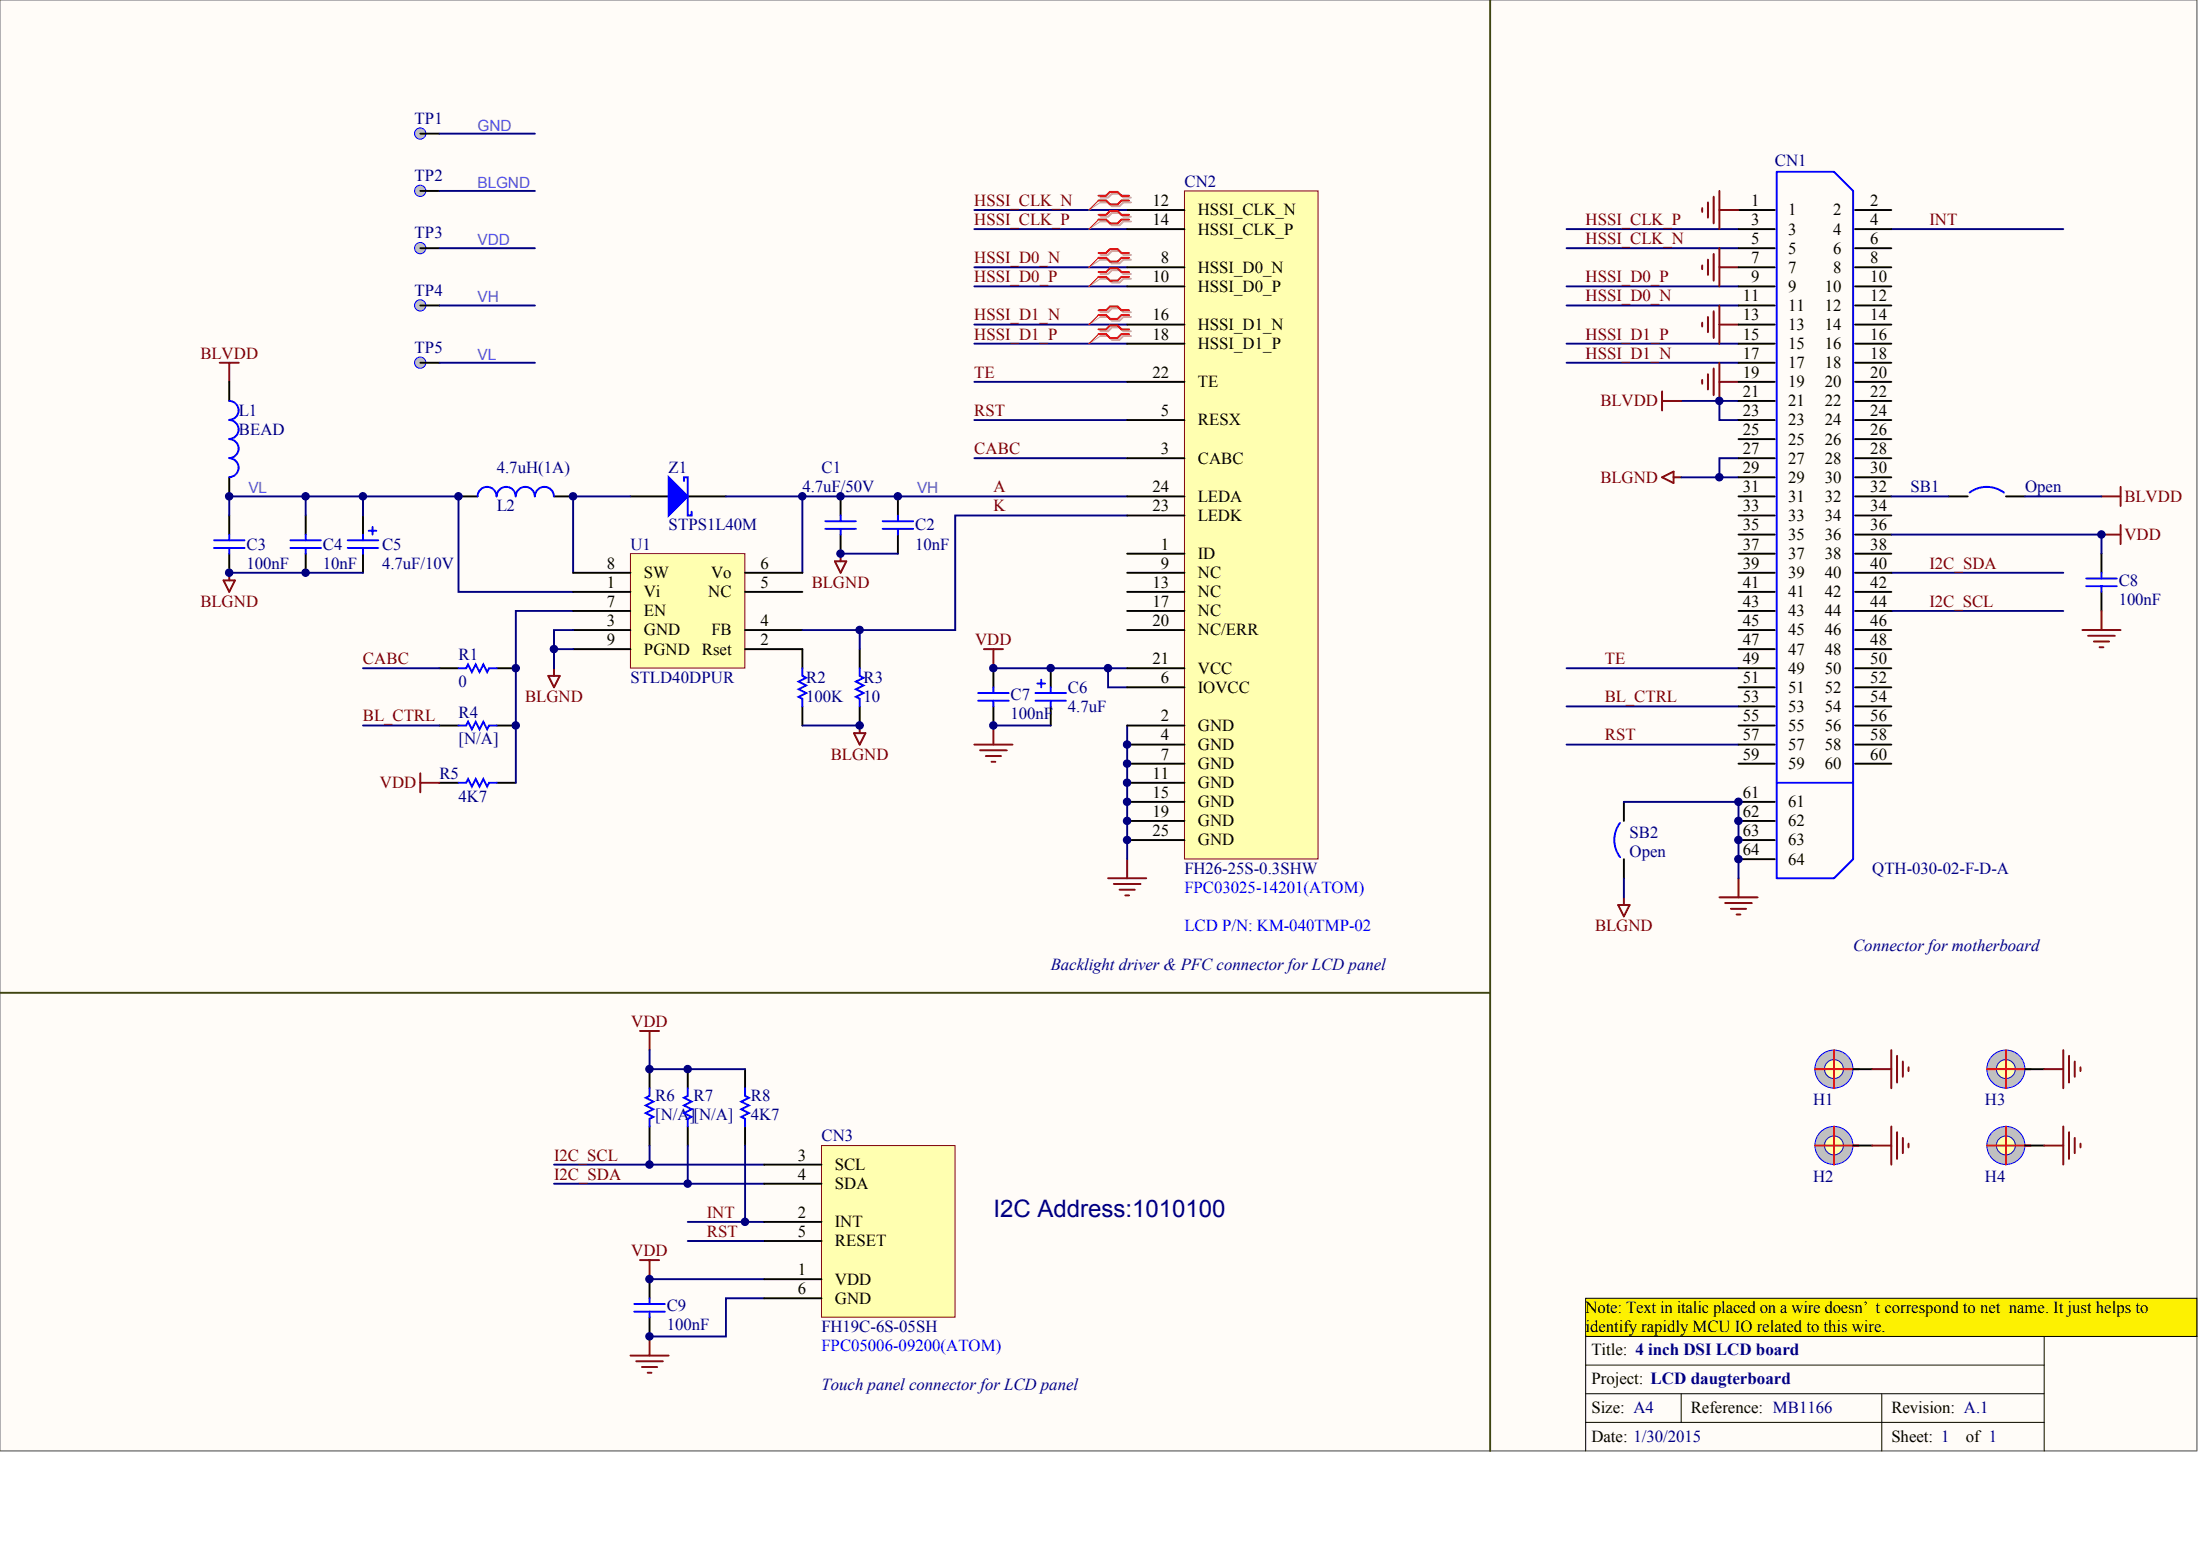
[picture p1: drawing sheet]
<svg xmlns="http://www.w3.org/2000/svg" width="840mm" height="594mm" viewBox="0 0 840 594" stroke-linecap="round" stroke-linejoin="round" font-family="sans-serif">
<path d="M0 0h838.4v553.6h-838.4z" fill="#fffcf8" stroke="#696969" stroke-width=".38"/>
<path d="M780.1 509.9v43.7M838.5 509.9h-233.3v43.7M605.2 520.9h174.9M605.2 531.8h174.9M641.6 531.8v10.9M718.2 531.8v21.8M605.2 542.7h174.9" fill="none" stroke="#000" stroke-width=".38"/>
<path d="M568.7 0v553.6M0 378.8h568.7" fill="none" stroke="#3f4511" stroke-width=".73"/>
<g fill="none" stroke="#000080" stroke-width=".73">
<path d="M597.9 94.7h65.6M597.9 87.4h65.6M721.8 87.4h65.6M597.9 109.3h65.6M597.9 116.6h65.6M597.9 131.1h65.6M597.9 138.4h65.6M641.6 153h21.9M138.5 196.7v-7.3h36.5v36.4h43.7M240.6 189.4h-21.9v29.1M277.1 189.4h29.1v29.1M721.8 218.5h65.6"/>
<path d="M218.7 233.1h-21.8v65.6M721.8 233.1h65.6M379.1 255h51.1M597.9 255h65.6M138.5 276.8h29.2M306.2 276.8h21.9M379.1 276.8h21.9M597.9 269.5h65.6M597.9 284.1h65.6"/>
</g>
<g fill="none" stroke="#800000" stroke-width=".73">
<path d="M83.8 138.4h7.3M87.5 138.4v7.3M87.5 218.5v3M318.6 214.2h4.4l-2.2 4.3zM320.8 211.3v2.9M802 204h7.3M809.3 200.3v7.3M85.3 221.5h4.4l-2.2 4.3zM209.3 257.9h4.3l-2.2 4.4zM211.4 255v2.9M375.5 247.7h7.3M379.1 247.7v7.3"/>
<path d="M325.9 279.7h4.4l-2.2 4.4zM328.1 276.8v2.9M379.1 276.8v7.3M371.8 284.1h14.6M374 286.3h10.2M376.2 288.5h5.9M378.4 290.7h1.5M663.5 335.1v7.3M656.2 342.4h14.6M658.4 344.6h10.2M660.6 346.8h5.8M662.8 348.9h1.4"/>
</g>
<g fill="none" stroke="#000" stroke-width=".73">
<path d="M138.5 196.7v7.3M175 189.4h7.3M211.4 189.4h7.3M240.6 189.4h14.6M262.5 189.4h14.6M320.8 189.4v7.3M138.5 211.3v7.2M320.8 204v7.3M306.2 247.7v7.3M328.1 247.7v7.3M379.1 255v7.3M401 255v7.3"/>
<path d="M167.7 276.8h7.3M189.6 276.8h7.3M306.2 269.5v7.3M328.1 269.5v7.3M379.1 269.5v7.3M401 269.5v7.3M167.7 298.7h7.3M189.6 298.7h7.3"/>
</g>
<g fill="none" stroke="#00f" stroke-width=".73">
<path d="M189.5 189.4a3.6 3.6 0 0 0-3.6-3.6 3.6 3.6 0 0 0-3.6 3.6M204.1 189.4a3.6 3.6 0 0 0-3.7-3.6 3.6 3.6 0 0 0-3.6 3.6 3.6 3.6 0 0 0-3.6-3.6 3.6 3.6 0 0 0-3.6 3.6M211.4 189.4a3.6 3.6 0 0 0-3.6-3.6 3.6 3.6 0 0 0-3.7 3.6M261 183.6v-1.5h1.5v14.6h1.4v-1.5M315 198.9h11.6M320.8 196.7v2.2M132.7 206.2h11.7M132.7 209.1h11.7M138.5 204v2.2M138.5 209.1v2.2M140.7 202.5h2.9M142.2 201.1v2.9"/>
<path d="M315 201.8h11.6M320.8 201.8v2.2M306.2 255v2.9l1.5 .7-2.9 1.5 2.9 1.4-2.9 1.5 2.9 1.4-2.9 1.5 1.4 .7v2.9M328.1 255v2.9l1.5 .7-3 1.5 3 1.4-3 1.5 3 1.4-3 1.5 1.5 .7v2.9M397.4 259.3v3M175 276.8h2.9l.7-1.4 1.5 2.9 1.4-2.9 1.5 2.9 1.5-2.9 1.4 2.9 .8-1.5h2.9M373.3 264.4h11.7M373.3 267.4h11.7M379.1 262.3v2.1M379.1 267.4v2.1M395.2 264.4h11.6M395.2 267.4h11.6"/>
<path d="M395.9 260.8h2.9M401 262.3v2.1M401 267.4v2.1M175 298.7h2.9l.7-1.5 1.5 2.9 1.4-2.9 1.5 2.9 1.5-2.9 1.4 2.9 .8-1.4h2.9"/>
</g>
<path d="M255.2 182.1l7.3 7.3-7.3 7.3z" fill="#00f" stroke="#00f" stroke-width=".73"/>
<path d="M240.6 211.3h43.7v43.6h-43.7z" fill="#ffffb0" stroke="#800000" stroke-width=".38"/>
<g fill="none" stroke="#000" stroke-width=".73">
<path d="M87.5 145.7v7.3M87.5 182.1v7.3M87.5 196.7v7.3M116.7 196.7v7.3M342.7 189.4v7.3M87.5 211.3v7.2M116.7 211.3v7.2M218.7 218.5h21.9M284.4 218.5h21.8M342.7 204v7.3M218.7 225.8h21.9M218.7 233.1h21.9"/>
<path d="M284.4 225.8h21.8M218.7 247.7h21.9M218.7 240.4h21.9M284.4 247.7h21.8M284.4 240.4h21.8"/>
</g>
<path d="M116.7 189.4v7.3M138.5 189.4h-51v7.3M306.2 189.4h124M430.2 196.7h-65.6v43.7h-58.4M87.5 218.5h51M320.8 211.3h21.9M211.4 247.7h7.3M218.7 240.4h-7.3v14.6M328.1 240.4v7.3M430.2 276.8v51" fill="none" stroke="#000080" stroke-width=".73"/>
<g fill="none" stroke="#00f" stroke-width=".73">
<path d="M87.5 153a3.6 3.6 0 0 1 3.6 3.6 3.6 3.6 0 0 1-3.6 3.6M87.5 160.3a3.6 3.6 0 0 1 3.6 3.6 3.6 3.6 0 0 1-3.6 3.6M87.5 167.6a3.6 3.6 0 0 1 3.6 3.6 3.6 3.6 0 0 1-3.6 3.6 3.6 3.6 0 0 1 3.6 3.6 3.6 3.6 0 0 1-3.6 3.6M336.8 198.9h11.7M342.7 196.7v2.2M81.7 206.2h11.6M81.7 209.1h11.6M87.5 204v2.2M87.5 209.1v2.2M110.8 206.2h11.7M110.8 209.1h11.7M116.7 204v2.2"/>
<path d="M116.7 209.1v2.2M336.8 201.8h11.7M342.7 201.8v2.2"/>
</g>
<path d="M634.3 149.3v7.3M634.3 153h7.3M634.3 182.1l4.4-2.2v4.4zM638.7 182.1h2.9M422.9 335.1h14.6M425.1 337.3h10.2M427.3 339.5h5.8M430.2 327.8v7.3M429.4 341.7h1.5" fill="none" stroke="#800000" stroke-width=".73"/>
<circle cx="160.4" cy="51" r="2.15" fill="#c0c0c0" stroke="#00f" stroke-width=".38"/>
<path d="M160.4 51h7.3" fill="none" stroke="#000" stroke-width=".73"/>
<circle cx="160.4" cy="72.8" r="2.15" fill="#c0c0c0" stroke="#00f" stroke-width=".38"/>
<path d="M160.4 72.9h7.3" fill="none" stroke="#000" stroke-width=".73"/>
<circle cx="160.4" cy="94.7" r="2.15" fill="#c0c0c0" stroke="#00f" stroke-width=".38"/>
<path d="M160.4 94.7h7.3" fill="none" stroke="#000" stroke-width=".73"/>
<circle cx="160.4" cy="116.5" r="2.15" fill="#c0c0c0" stroke="#00f" stroke-width=".38"/>
<path d="M160.4 116.6h7.3" fill="none" stroke="#000" stroke-width=".73"/>
<circle cx="160.4" cy="138.4" r="2.15" fill="#c0c0c0" stroke="#00f" stroke-width=".38"/>
<path d="M160.4 138.4h7.3" fill="none" stroke="#000" stroke-width=".73"/>
<path d="M167.7 51h36.4M167.7 72.9h36.4M167.7 94.7h36.4M167.7 116.6h36.4M167.7 138.4h36.4" fill="none" stroke="#000080" stroke-width=".73"/>
<path d="M605.2 495.4h233.2v14.5h-233.2z" fill="#fdf101" stroke="#000" stroke-width=".38"/>
<circle cx="765.5" cy="407.9" r="7.3" fill="#c0c0c0" stroke="#00f" stroke-width=".38"/>
<circle cx="765.5" cy="407.9" r="3.6" fill="#ffffb0" stroke="#0000bf" stroke-width=".38"/>
<path d="M758.3 407.9h16.7M765.6 400.7v14.5" fill="none" stroke="#f00" stroke-width=".73"/>
<path d="M772.8 407.9h7.3" fill="none" stroke="#000" stroke-width=".73"/>
<circle cx="765.5" cy="437" r="7.3" fill="#c0c0c0" stroke="#00f" stroke-width=".38"/>
<circle cx="765.5" cy="437" r="3.6" fill="#ffffb0" stroke="#0000bf" stroke-width=".38"/>
<g fill="none" stroke="#f00" stroke-width=".73">
<path d="M419.2 74.7h3l1.4-1.5h2.9l1.5 1.5h2.9M419.2 76.5h3l1.4 1.5h2.9l1.5-1.5h2.9M419.2 82h3l1.4-1.5h2.9l1.5 1.5h2.9M419.2 83.8h3l1.4 1.4h2.9l1.5-1.4h2.9M419.2 96.5h3l1.4-1.4h2.9l1.5 1.4h2.9M419.2 98.3h3l1.4 1.5h2.9l1.5-1.5h2.9M419.2 103.8h3l1.4-1.4h2.9l1.5 1.4h2.9M419.2 105.6h3l1.4 1.5h2.9l1.5-1.5h2.9M419.2 118.4h3l1.4-1.5h2.9l1.5 1.5h2.9M419.2 120.2h3l1.4 1.5h2.9l1.5-1.5h2.9M419.2 125.7h3l1.4-1.5h2.9l1.5 1.5h2.9M419.2 127.5h3l1.4 1.4h2.9l1.5-1.4h2.9"/>
<path d="M758.3 437.1h16.7M765.6 429.8v14.6"/>
</g>
<g fill="none" stroke="#000" stroke-width=".73">
<path d="M802 211.3v7.2M802 225.8v7.3M167.7 255h7.3M189.6 255h7.3M247.9 407.9v7.3M262.5 407.9v7.3M284.4 407.9v7.3M247.9 429.8v7.3M262.5 429.8v7.3M284.4 429.8v7.3M772.8 437.1h7.3M247.9 488.1v7.3"/>
<path d="M247.9 502.6v7.3"/>
</g>
<g fill="none" stroke="#800000" stroke-width=".73">
<path d="M651.8 99.1v5.8M654 96.9v10.2M656.2 94.7v14.6M649.6 101.3v1.4M654 118.7v10.2M656.2 116.6v14.5M656.2 102h7.3M649.6 123.1v1.5M651.8 120.9v5.9M656.2 138.4v14.6M656.2 123.8h7.3M649.6 145v1.4"/>
<path d="M651.8 142.8v5.8M654 140.6v10.2M656.2 145.7h7.3M802 233.1v7.3M794.7 240.4h14.6M796.9 242.6h10.2M799.1 244.8h5.8M801.3 247h1.4M244.2 393.4h7.3M247.9 393.4v7.3M780.1 407.9h7.3M787.4 400.7v14.5"/>
<path d="M789.6 402.8v10.2M791.8 405v5.9M794 407.2v1.5M780.1 437.1h7.3M787.4 429.8v14.6M789.6 432v10.2M791.8 434.2v5.8M794 436.4v1.4M244.2 480.8h7.3M247.9 480.8v7.3M240.6 517.2h14.6M242.8 519.4h10.2"/>
<path d="M247.9 509.9v7.3M245 521.6h5.8M247.2 523.8h1.4"/>
</g>
<g fill="none" stroke="#000080" stroke-width=".73">
<path d="M371.8 80.1h58.4M371.8 87.4h58.4M371.8 102h58.4M371.8 109.3h58.4M371.8 123.8h58.4M371.8 131.1h58.4M371.8 145.7h58.4M656.2 153v7.3h7.3M371.8 160.3h58.4M371.8 174.8h58.4M663.5 174.8h-7.3v7.3M641.6 182.1h21.9"/>
<path d="M138.5 255h29.2M422.9 255v7.3h7.3M247.9 400.7v7.2h36.5M247.9 437.1v7.3M262.5 437.1v14.6M284.4 437.1v29.1M211.4 444.4h80.2M211.4 451.7h80.2M262.5 473.5h29.1M262.5 466.2h29.1M247.9 488.1h43.7M291.6 495.4h-14.5v14.5h-29.2"/>
</g>
<path d="M802 218.5v2.2M796.2 220.7h11.6M796.2 223.6h11.6M802 223.6v2.2M175 255h2.9l.7-1.5 1.5 2.9 1.4-2.9 1.5 2.9 1.5-2.9 1.4 2.9 .8-1.4h2.9M247.9 415.2v2.9l-1.5 .8 3 1.4-3 1.5 3 1.4-3 1.5 3 1.5-1.5 .7v2.9M262.5 415.2v2.9l-1.5 .8 2.9 1.4-2.9 1.5 2.9 1.4-2.9 1.5 2.9 1.5-1.4 .7v2.9M284.4 415.2v2.9l1.4 .8-2.9 1.4 2.9 1.5-2.9 1.4 2.9 1.5-2.9 1.5 1.5 .7v2.9M242.1 497.5h11.6M247.9 495.4v2.1M242.1 500.5h11.6M247.9 500.5v2.1" fill="none" stroke="#00f" stroke-width=".73"/>
<path d="M420 75.4h2.9l1.4-1.5h3l1.4 1.5h2.9M420 77.2h2.9l1.4 1.5h3l1.4-1.5h2.9M420 82.7h2.9l1.4-1.5h3l1.4 1.5h2.9M420 84.5h2.9l1.4 1.5h3l1.4-1.5h2.9M420 97.3h2.9l1.4-1.5h3l1.4 1.5h2.9M420 99.1h2.9l1.4 1.4h3l1.4-1.4h2.9M420 104.5h2.9l1.4-1.4h3l1.4 1.4h2.9M420 106.4h2.9l1.4 1.4h3l1.4-1.4h2.9M420 119.1h2.9l1.4-1.4h3l1.4 1.4h2.9M420 120.9h2.9l1.4 1.5h3l1.4-1.5h2.9M420 126.4h2.9l1.4-1.5h3l1.4 1.5h2.9M420 128.2h2.9l1.4 1.5h3l1.4-1.5h2.9" fill="none" stroke="#d0a19e" stroke-width=".73"/>
<path d="M420 77.2l-4.4 2.9M420 84.5l-4.4 2.9M420 99.1l-4.4 2.9M420 106.4l-4.4 2.9M420 120.9l-4.4 2.9M420 128.2l-4.4 2.9" fill="none" stroke="#d0a19e" stroke-width=".38"/>
<path d="M419.2 76.5l-3.6 3.6M419.2 83.8l-3.6 3.6M419.2 98.3l-3.6 3.7M419.2 105.6l-3.6 3.7M419.2 120.2l-3.6 3.6M419.2 127.5l-3.6 3.6" fill="none" stroke="#f00" stroke-width=".38"/>
<path d="M452 72.9h51v254.8h-51z" fill="#ffffb0" stroke="#800000" stroke-width=".38"/>
<g fill="none" stroke="#000" stroke-width=".73">
<path d="M430.2 80.1h21.8M430.2 87.4h21.8M430.2 102h21.8M430.2 109.3h21.8M430.2 123.8h21.8M430.2 131.1h21.8M430.2 145.7h21.8M430.2 174.8h21.8M430.2 160.3h21.8M430.2 196.7h21.8M430.2 189.4h21.8M430.2 211.3h21.8"/>
<path d="M430.2 218.5h21.8M430.2 225.8h21.8M430.2 233.1h21.8M430.2 240.4h21.8M430.2 255h21.8M430.2 262.3h21.8M430.2 276.8h21.8M430.2 284.1h21.8M430.2 298.7h21.8M430.2 291.4h21.8M430.2 306h21.8M430.2 313.2h21.8"/>
<path d="M430.2 320.5h21.8"/>
</g>
<path d="M313.5 437.1h51v65.5h-51z" fill="#ffffb0" stroke="#800000" stroke-width=".38"/>
<g fill="none" stroke="#000" stroke-width=".73">
<path d="M663.5 80.1h13.8M663.5 87.4h13.8M663.5 94.7h13.8M708 80.1h13.8M708 87.4h13.8M708 94.7h13.8M663.5 102h13.8M663.5 109.3h13.8M663.5 116.6h13.8M708 102h13.8M708 109.3h13.8M708 116.6h13.8"/>
<path d="M663.5 123.8h13.8M663.5 131.1h13.8M663.5 138.4h13.8M708 123.8h13.8M708 131.1h13.8M708 138.4h13.8M663.5 145.7h13.8M663.5 153h13.8M708 145.7h13.8M708 153h13.8M663.5 160.3h13.8M663.5 167.6h13.8"/>
<path d="M663.5 174.8h13.8M708 160.3h13.8M708 167.6h13.8M708 174.8h13.8M663.5 182.1h13.8M663.5 189.4h13.8M663.5 196.7h13.8M708 182.1h13.8M708 189.4h13.8M708 196.7h13.8M743.7 189.4h7.3M765.6 189.4h7.2"/>
<path d="M663.5 204h13.8M663.5 211.3h13.8M663.5 218.5h13.8M708 204h13.8M708 211.3h13.8M708 218.5h13.8M663.5 225.8h13.8M663.5 233.1h13.8M708 225.8h13.8M708 233.1h13.8M663.5 240.4h13.8M663.5 247.7h13.8"/>
<path d="M663.5 255h13.8M708 240.4h13.8M708 247.7h13.8M708 255h13.8M663.5 262.3h13.8M663.5 269.5h13.8M663.5 276.8h13.8M708 262.3h13.8M708 269.5h13.8M708 276.8h13.8M663.5 284.1h13.8M663.5 291.4h13.8"/>
<path d="M708 284.1h13.8M708 291.4h13.8M619.7 306v7.2M663.5 306h13.8M663.5 313.2h13.8M619.7 327.8v7.3M663.5 320.5h13.8M663.5 327.8h13.8M291.6 444.4h21.9M291.6 451.7h21.9M291.6 466.2h21.9M291.6 473.5h21.9"/>
<path d="M291.6 495.4h21.9M291.6 488.1h21.9"/>
</g>
<path d="M678.1 65.6h21.8l7.3 7.3v254.9l-7.3 7.3h-21.8zM751.7 187.9a10.9 10.9 0 0 1 13.1 .1M678.1 298.7h29.1M618.3 314a10.9 10.9 0 0 0 0 13.1" fill="none" stroke="#00f" stroke-width=".73"/>
<path d="M649.6 79.4v1.5M651.8 77.2v5.8M654 75v10.2M656.2 72.9v14.5M656.2 80.1h7.3M802 189.4h7.3M809.3 185.8v7.2M160.4 295v7.3M160.4 298.7h7.3M617.6 345.3h4.3l-2.2 4.4zM619.7 342.4v2.9" fill="none" stroke="#800000" stroke-width=".73"/>
<path d="M721.8 189.4h21.9M772.8 189.4h29.2M721.8 204h80.2v7.3M619.7 306h43.8v29.1M619.7 335.1v7.3" fill="none" stroke="#000080" stroke-width=".73"/>
<circle cx="699.9" cy="407.9" r="7.3" fill="#c0c0c0" stroke="#00f" stroke-width=".38"/>
<circle cx="699.9" cy="407.9" r="3.6" fill="#ffffb0" stroke="#0000bf" stroke-width=".38"/>
<path d="M692.6 407.9h16.8M699.9 400.7v14.5" fill="none" stroke="#f00" stroke-width=".73"/>
<path d="M707.2 407.9h7.3" fill="none" stroke="#000" stroke-width=".73"/>
<circle cx="699.9" cy="437" r="7.3" fill="#c0c0c0" stroke="#00f" stroke-width=".38"/>
<circle cx="699.9" cy="437" r="3.6" fill="#ffffb0" stroke="#0000bf" stroke-width=".38"/>
<path d="M692.6 437.1h16.8M699.9 429.8v14.6" fill="none" stroke="#f00" stroke-width=".73"/>
<path d="M707.2 437.1h7.3" fill="none" stroke="#000" stroke-width=".73"/>
<path d="M714.5 407.9h7.3M721.8 400.7v14.5M724 402.8v10.2M726.2 405v5.9M728.4 407.2v1.5M714.5 437.1h7.3M721.8 429.8v14.6M724 432v10.2M726.2 434.2v5.8M728.4 436.4v1.4" fill="none" stroke="#800000" stroke-width=".73"/>
<g fill="#000080" stroke="#000080" stroke-width=".38">
<circle cx="87.5" cy="218.5" r="1.42"/>
<circle cx="87.5" cy="189.4" r="1.42"/>
<circle cx="116.6" cy="218.5" r="1.42"/>
<circle cx="116.6" cy="189.4" r="1.42"/>
<circle cx="138.5" cy="189.4" r="1.42"/>
<circle cx="174.9" cy="189.4" r="1.42"/>
<circle cx="196.8" cy="276.8" r="1.42"/>
<circle cx="196.8" cy="254.9" r="1.42"/>
<circle cx="211.4" cy="247.6" r="1.42"/>
<circle cx="218.7" cy="189.4" r="1.42"/>
<circle cx="247.9" cy="509.9" r="1.42"/>
<circle cx="247.9" cy="488" r="1.42"/>
<circle cx="247.9" cy="444.3" r="1.42"/>
<circle cx="247.9" cy="407.9" r="1.42"/>
<circle cx="262.4" cy="451.6" r="1.42"/>
<circle cx="262.4" cy="407.9" r="1.42"/>
<circle cx="284.3" cy="466.2" r="1.42"/>
<circle cx="306.2" cy="189.4" r="1.42"/>
<circle cx="320.8" cy="211.2" r="1.42"/>
<circle cx="320.8" cy="189.4" r="1.42"/>
<circle cx="328.1" cy="276.8" r="1.42"/>
<circle cx="328.1" cy="240.4" r="1.42"/>
<circle cx="342.6" cy="189.4" r="1.42"/>
<circle cx="379.1" cy="276.8" r="1.42"/>
<circle cx="379.1" cy="254.9" r="1.42"/>
<circle cx="401" cy="254.9" r="1.42"/>
<circle cx="422.8" cy="254.9" r="1.42"/>
<circle cx="430.1" cy="320.5" r="1.42"/>
<circle cx="430.1" cy="313.2" r="1.42"/>
<circle cx="430.1" cy="305.9" r="1.42"/>
<circle cx="430.1" cy="298.6" r="1.42"/>
<circle cx="430.1" cy="291.4" r="1.42"/>
<circle cx="430.1" cy="284.1" r="1.42"/>
<circle cx="656.2" cy="182.1" r="1.42"/>
<circle cx="656.2" cy="152.9" r="1.42"/>
<circle cx="663.4" cy="327.8" r="1.42"/>
<circle cx="663.4" cy="320.5" r="1.42"/>
<circle cx="663.4" cy="313.2" r="1.42"/>
<circle cx="663.4" cy="305.9" r="1.42"/>
<circle cx="802" cy="203.9" r="1.42"/>
</g>
<text font-size="9.2" fill="#000080" x="379.1" y="464.4">I2C Address:1010100</text>
<g font-size="6.4" fill="#000080">
<text x="158.2" y="47.2">TP1</text>
<text x="677.3" y="63.3">CN1</text>
<text x="158.2" y="69.1">TP2</text>
<text x="452" y="71.3">CN2</text>
<text x="158.2" y="90.9">TP3</text>
<text x="158.2" y="112.8">TP4</text>
<text x="158.2" y="134.7">TP5</text>
<text x="91.1" y="158.7">L1</text>
<text x="91.1" y="166">BEAD</text>
<text x="189.6" y="180.5">4.7uH(1A)</text>
<text x="255.2" y="180.5">Z1</text>
<text x="313.5" y="180.5">C1</text>
<text x="306.2" y="187.8">4.7uF/50V</text>
<text x="729.1" y="187.8">SB1</text>
<text x="772.8" y="187.8">Open</text>
<text x="189.6" y="195.1">L2</text>
<text x="255.2" y="202.4">STPS1L40M</text>
<text x="349.2" y="202.4">C2</text>
<text x="94.1" y="209.7">C3</text>
<text x="123.2" y="209.7">C4</text>
<text x="145.8" y="209.7">C5</text>
<text x="240.6" y="209.7">U1</text>
<text x="349.2" y="209.7">10nF</text>
<text x="94.1" y="217">100nF</text>
<text x="123.2" y="217">10nF</text>
<text x="145.8" y="217">4.7uF/10V</text>
<text x="808.6" y="223.5">C8</text>
<text x="808.6" y="230.8">100nF</text>
<text x="175" y="251.9">R1</text>
<text x="175" y="262.1">0</text>
<text x="240.6" y="260.7">STLD40DPUR</text>
<text x="307.7" y="260.7">R2</text>
<text x="329.6" y="260.7">R3</text>
<text x="307.7" y="268">100K</text>
<text x="329.6" y="268">10</text>
<text x="385.7" y="267.2">C7</text>
<text x="407.6" y="264.3">C6</text>
<text x="175" y="273.8">R4</text>
<text x="385.7" y="274.5">100nF</text>
<text x="407.6" y="271.6">4.7uF</text>
<text x="175" y="284">[N/A]</text>
<text x="167.7" y="297.1">R5</text>
<text x="175" y="305.8">4K7</text>
<text x="621.9" y="319.7">SB2</text>
<text x="621.9" y="327">Open</text>
<text x="452" y="333.5">FH26-25S-0.3SHW</text>
<text x="714.5" y="333.5">QTH-030-02-F-D-A</text>
<text x="707.2" y="362.7">Connector for motherboard</text>
<text x="401" y="370">Backlight driver &amp; PFC connector for LCD panel</text>
<text x="250.1" y="420.2">R6</text>
<text x="264.7" y="420.2">R7</text>
<text x="286.5" y="420.2">R8</text>
<text x="691.9" y="421.7">H1</text>
<text x="757.5" y="421.7">H3</text>
<text x="250.1" y="427.5">[N/A][N/A]</text>
<text x="286.5" y="427.5">4K7</text>
<text x="313.5" y="435.5">CN3</text>
<text x="691.9" y="450.8">H2</text>
<text x="757.5" y="450.8">H4</text>
<text x="254.5" y="500.3">C9</text>
<text x="254.5" y="507.6">100nF</text>
<text x="313.5" y="508.4">FH19C-6S-05SH</text>
<text x="313.5" y="530.2">Touch panel connector for LCD panel</text>
</g>
<g font-size="6.4" fill="#800000">
<text x="371.8" y="78.6">HSSI_CLK_N</text>
<text x="371.8" y="85.8">HSSI_CLK_P</text>
<text x="605.2" y="85.8">HSSI_CLK_P</text>
<text x="736.4" y="85.8">INT</text>
<text x="605.2" y="93.1">HSSI_CLK_N</text>
<text x="371.8" y="100.4">HSSI_D0_N</text>
<text x="371.8" y="107.7">HSSI_D0_P</text>
<text x="605.2" y="107.7">HSSI_D0_P</text>
<text x="605.2" y="115">HSSI_D0_N</text>
<text x="371.8" y="122.3">HSSI_D1_N</text>
<text x="371.8" y="129.6">HSSI_D1_P</text>
<text x="605.2" y="129.6">HSSI_D1_P</text>
<text x="76.5" y="136.8">BLVDD</text>
<text x="605.2" y="136.8">HSSI_D1_N</text>
<text x="371.8" y="144.1">TE</text>
<text x="610.8" y="155.1">BLVDD</text>
<text x="371.8" y="158.7">RST</text>
<text x="371.8" y="173.3">CABC</text>
<text x="610.8" y="184.2">BLGND</text>
<text x="379.1" y="187.8">A</text>
<text x="810.8" y="191.5">BLVDD</text>
<text x="379.1" y="195.1">K</text>
<text x="810.8" y="206">VDD</text>
<text x="736.4" y="217">I2C_SDA</text>
<text x="309.8" y="224.3">BLGND</text>
<text x="76.5" y="231.5">BLGND</text>
<text x="736.4" y="231.5">I2C_SCL</text>
<text x="372.1" y="246.1">VDD</text>
<text x="138.5" y="253.4">CABC</text>
<text x="612.4" y="253.4">TE</text>
<text x="200.4" y="268">BLGND</text>
<text x="612.4" y="268">BL_CTRL</text>
<text x="138.5" y="275.2">BL_CTRL</text>
<text x="612.4" y="282.5">RST</text>
<text x="317.1" y="289.8">BLGND</text>
<text x="144.9" y="300.7">VDD</text>
<text x="608.7" y="355.4">BLGND</text>
<text x="240.9" y="391.8">VDD</text>
<text x="211.4" y="442.8">I2C_SCL</text>
<text x="211.4" y="450.1">I2C_SDA</text>
<text x="269.8" y="464.7">INT</text>
<text x="269.8" y="471.9">RST</text>
<text x="240.9" y="479.2">VDD</text>
</g>
<g font-size="6.4">
<text x="439.8" y="78.6">12</text>
<text x="457.1" y="82.2">HSSI_CLK_N</text>
<text x="668.3" y="78.6">1</text>
<text x="682.4" y="82.2">1</text>
<text x="699.6" y="82.2">2</text>
<text x="713.8" y="78.6">2</text>
<text x="439.8" y="85.8">14</text>
<text x="457.1" y="89.5">HSSI_CLK_P</text>
<text x="668.3" y="85.8">3</text>
<text x="682.4" y="89.5">3</text>
<text x="699.6" y="89.5">4</text>
<text x="713.8" y="85.8">4</text>
<text x="668.3" y="93.1">5</text>
<text x="713.8" y="93.1">6</text>
<text x="443" y="100.4">8</text>
<text x="668.3" y="100.4">7</text>
<text x="682.4" y="96.8">5</text>
<text x="699.6" y="96.8">6</text>
<text x="713.8" y="100.4">8</text>
<text x="439.8" y="107.7">10</text>
<text x="457.1" y="104.1">HSSI_D0_N</text>
<text x="668.3" y="107.7">9</text>
<text x="682.4" y="104.1">7</text>
<text x="699.6" y="104.1">8</text>
<text x="713.8" y="107.7">10</text>
<text x="457.1" y="111.3">HSSI_D0_P</text>
<text x="682.4" y="111.3">9</text>
<text x="696.4" y="111.3">10</text>
<text x="665.1" y="115">11</text>
<text x="682.4" y="118.6">11</text>
<text x="696.4" y="118.6">12</text>
<text x="713.8" y="115">12</text>
<text x="439.8" y="122.3">16</text>
<text x="457.1" y="125.9">HSSI_D1_N</text>
<text x="665.1" y="122.3">13</text>
<text x="682.4" y="125.9">13</text>
<text x="696.4" y="125.9">14</text>
<text x="713.8" y="122.3">14</text>
<text x="439.8" y="129.6">18</text>
<text x="665.1" y="129.6">15</text>
<text x="713.8" y="129.6">16</text>
<text x="457.1" y="133.2">HSSI_D1_P</text>
<text x="665.1" y="136.8">17</text>
<text x="682.4" y="133.2">15</text>
<text x="696.4" y="133.2">16</text>
<text x="713.8" y="136.8">18</text>
<text x="682.4" y="140.5">17</text>
<text x="696.4" y="140.5">18</text>
<text x="439.8" y="144.1">22</text>
<text x="457.1" y="147.8">TE</text>
<text x="665.1" y="144.1">19</text>
<text x="682.4" y="147.8">19</text>
<text x="696.4" y="147.8">20</text>
<text x="713.8" y="144.1">20</text>
<text x="665.1" y="151.4">21</text>
<text x="682.4" y="155.1">21</text>
<text x="696.4" y="155.1">22</text>
<text x="713.8" y="151.4">22</text>
<text x="443" y="158.7">5</text>
<text x="665.1" y="158.7">23</text>
<text x="713.8" y="158.7">24</text>
<text x="457.1" y="162.3">RESX</text>
<text x="665.1" y="166">25</text>
<text x="682.4" y="162.3">23</text>
<text x="696.4" y="162.3">24</text>
<text x="713.8" y="166">26</text>
<text x="443" y="173.3">3</text>
<text x="665.1" y="173.3">27</text>
<text x="682.4" y="169.6">25</text>
<text x="696.4" y="169.6">26</text>
<text x="713.8" y="173.3">28</text>
<text x="457.1" y="176.9">CABC</text>
<text x="682.4" y="176.9">27</text>
<text x="696.4" y="176.9">28</text>
<text x="665.1" y="180.5">29</text>
<text x="682.4" y="184.2">29</text>
<text x="696.4" y="184.2">30</text>
<text x="713.8" y="180.5">30</text>
<text x="439.8" y="187.8">24</text>
<text x="457.1" y="191.5">LEDA</text>
<text x="665.1" y="187.8">31</text>
<text x="682.4" y="191.5">31</text>
<text x="696.4" y="191.5">32</text>
<text x="713.8" y="187.8">32</text>
<text x="439.8" y="195.1">23</text>
<text x="665.1" y="195.1">33</text>
<text x="713.8" y="195.1">34</text>
<text x="457.1" y="198.8">LEDK</text>
<text x="665.1" y="202.4">35</text>
<text x="682.4" y="198.8">33</text>
<text x="696.4" y="198.8">34</text>
<text x="713.8" y="202.4">36</text>
<text x="443" y="209.7">1</text>
<text x="665.1" y="209.7">37</text>
<text x="682.4" y="206">35</text>
<text x="696.4" y="206">36</text>
<text x="713.8" y="209.7">38</text>
<text x="457.1" y="213.3">ID</text>
<text x="682.4" y="213.3">37</text>
<text x="696.4" y="213.3">38</text>
<text x="231.6" y="217">8</text>
<text x="245.7" y="220.6">SW</text>
<text x="271.4" y="220.6">Vo</text>
<text x="290.2" y="217">6</text>
<text x="443" y="217">9</text>
<text x="457.1" y="220.6">NC</text>
<text x="665.1" y="217">39</text>
<text x="682.4" y="220.6">39</text>
<text x="696.4" y="220.6">40</text>
<text x="713.8" y="217">40</text>
<text x="231.6" y="224.3">1</text>
<text x="245.7" y="227.9">Vi</text>
<text x="270.3" y="227.9">NC</text>
<text x="290.2" y="224.3">5</text>
<text x="439.8" y="224.3">13</text>
<text x="457.1" y="227.9">NC</text>
<text x="665.1" y="224.3">41</text>
<text x="682.4" y="227.9">41</text>
<text x="696.4" y="227.9">42</text>
<text x="713.8" y="224.3">42</text>
<text x="231.6" y="231.5">7</text>
<text x="439.8" y="231.5">17</text>
<text x="665.1" y="231.5">43</text>
<text x="713.8" y="231.5">44</text>
<text x="231.6" y="238.8">3</text>
<text x="245.7" y="235.2">EN</text>
<text x="290.2" y="238.8">4</text>
<text x="439.8" y="238.8">20</text>
<text x="457.1" y="235.2">NC</text>
<text x="665.1" y="238.8">45</text>
<text x="682.4" y="235.2">43</text>
<text x="696.4" y="235.2">44</text>
<text x="713.8" y="238.8">46</text>
<text x="245.7" y="242.5">GND</text>
<text x="271.5" y="242.5">FB</text>
<text x="457.1" y="242.5">NC/ERR</text>
<text x="682.4" y="242.5">45</text>
<text x="696.4" y="242.5">46</text>
<text x="231.6" y="246.1">9</text>
<text x="245.7" y="249.8">PGND</text>
<text x="267.9" y="249.8">Rset</text>
<text x="290.2" y="246.1">2</text>
<text x="665.1" y="246.1">47</text>
<text x="682.4" y="249.8">47</text>
<text x="696.4" y="249.8">48</text>
<text x="713.8" y="246.1">48</text>
<text x="439.8" y="253.4">21</text>
<text x="457.1" y="257">VCC</text>
<text x="665.1" y="253.4">49</text>
<text x="682.4" y="257">49</text>
<text x="696.4" y="257">50</text>
<text x="713.8" y="253.4">50</text>
<text x="443" y="260.7">6</text>
<text x="665.1" y="260.7">51</text>
<text x="713.8" y="260.7">52</text>
<text x="457.1" y="264.3">IOVCC</text>
<text x="665.1" y="268">53</text>
<text x="682.4" y="264.3">51</text>
<text x="696.4" y="264.3">52</text>
<text x="713.8" y="268">54</text>
<text x="443" y="275.2">2</text>
<text x="665.1" y="275.2">55</text>
<text x="682.4" y="271.6">53</text>
<text x="696.4" y="271.6">54</text>
<text x="713.8" y="275.2">56</text>
<text x="457.1" y="278.9">GND</text>
<text x="682.4" y="278.9">55</text>
<text x="696.4" y="278.9">56</text>
<text x="443" y="282.5">4</text>
<text x="457.1" y="286.2">GND</text>
<text x="665.1" y="282.5">57</text>
<text x="682.4" y="286.2">57</text>
<text x="696.4" y="286.2">58</text>
<text x="713.8" y="282.5">58</text>
<text x="443" y="289.8">7</text>
<text x="457.1" y="293.5">GND</text>
<text x="665.1" y="289.8">59</text>
<text x="682.4" y="293.5">59</text>
<text x="696.4" y="293.5">60</text>
<text x="713.8" y="289.8">60</text>
<text x="439.8" y="297.1">11</text>
<text x="439.8" y="304.4">15</text>
<text x="457.1" y="300.7">GND</text>
<text x="665.1" y="304.4">61</text>
<text x="439.8" y="311.7">19</text>
<text x="457.1" y="308">GND</text>
<text x="665.1" y="311.7">62</text>
<text x="682.4" y="308">61</text>
<text x="457.1" y="315.3">GND</text>
<text x="682.4" y="315.3">62</text>
<text x="439.8" y="319">25</text>
<text x="457.1" y="322.6">GND</text>
<text x="665.1" y="319">63</text>
<text x="682.4" y="322.6">63</text>
<text x="665.1" y="326.2">64</text>
<text x="682.4" y="329.9">64</text>
<text x="304.5" y="442.8">3</text>
<text x="318.6" y="446.4">SCL</text>
<text x="304.5" y="450.1">4</text>
<text x="318.6" y="453.7">SDA</text>
<text x="304.5" y="464.7">2</text>
<text x="304.5" y="471.9">5</text>
<text x="318.6" y="468.3">INT</text>
<text x="318.6" y="475.6">RESET</text>
<text x="304.5" y="486.5">1</text>
<text x="318.6" y="490.1">VDD</text>
<text x="304.5" y="493.8">6</text>
<text x="318.6" y="497.4">GND</text>
<text x="605.2" y="501.1">Note: Text in italic placed on a wire doesn’t correspond to net name. It just helps to</text>
<text x="605.2" y="508.4">identify rapidly MCU IO related to this wire.</text>
<text x="607.3" y="517.1">Title: 4 inch DSI LCD board</text>
<text x="607.3" y="528">Project: LCD daugterboard</text>
<text x="607.3" y="539.1">Size: A4</text>
<text x="645.3" y="539.1">Reference: MB1166</text>
<text x="721.8" y="539.1">Revision: A.1</text>
<text x="607.3" y="550.2">Date: 1/30/2015</text>
<text x="721.8" y="550.2">Sheet: 1</text>
<text x="750.2" y="550.2">of 1</text>
</g>
<g font-size="6.4" fill="#00f">
<text x="452" y="340.8">FPC03025-14201(ATOM)</text>
<text x="452" y="355.4">LCD P/N: KM-040TMP-02</text>
<text x="313.5" y="515.6">FPC05006-09200(ATOM)</text>
</g>
<g font-size="5.9" fill="#8a20db">
<text x="182.3" y="49.9">GND</text>
<text x="182.3" y="71.7">BLGND</text>
<text x="182.3" y="93.6">VDD</text>
<text x="182.3" y="115.4">VH</text>
<text x="182.3" y="137.3">VL</text>
<text x="94.8" y="188.3">VL</text>
<text x="350" y="188.3">VH</text>
</g>
</svg>
